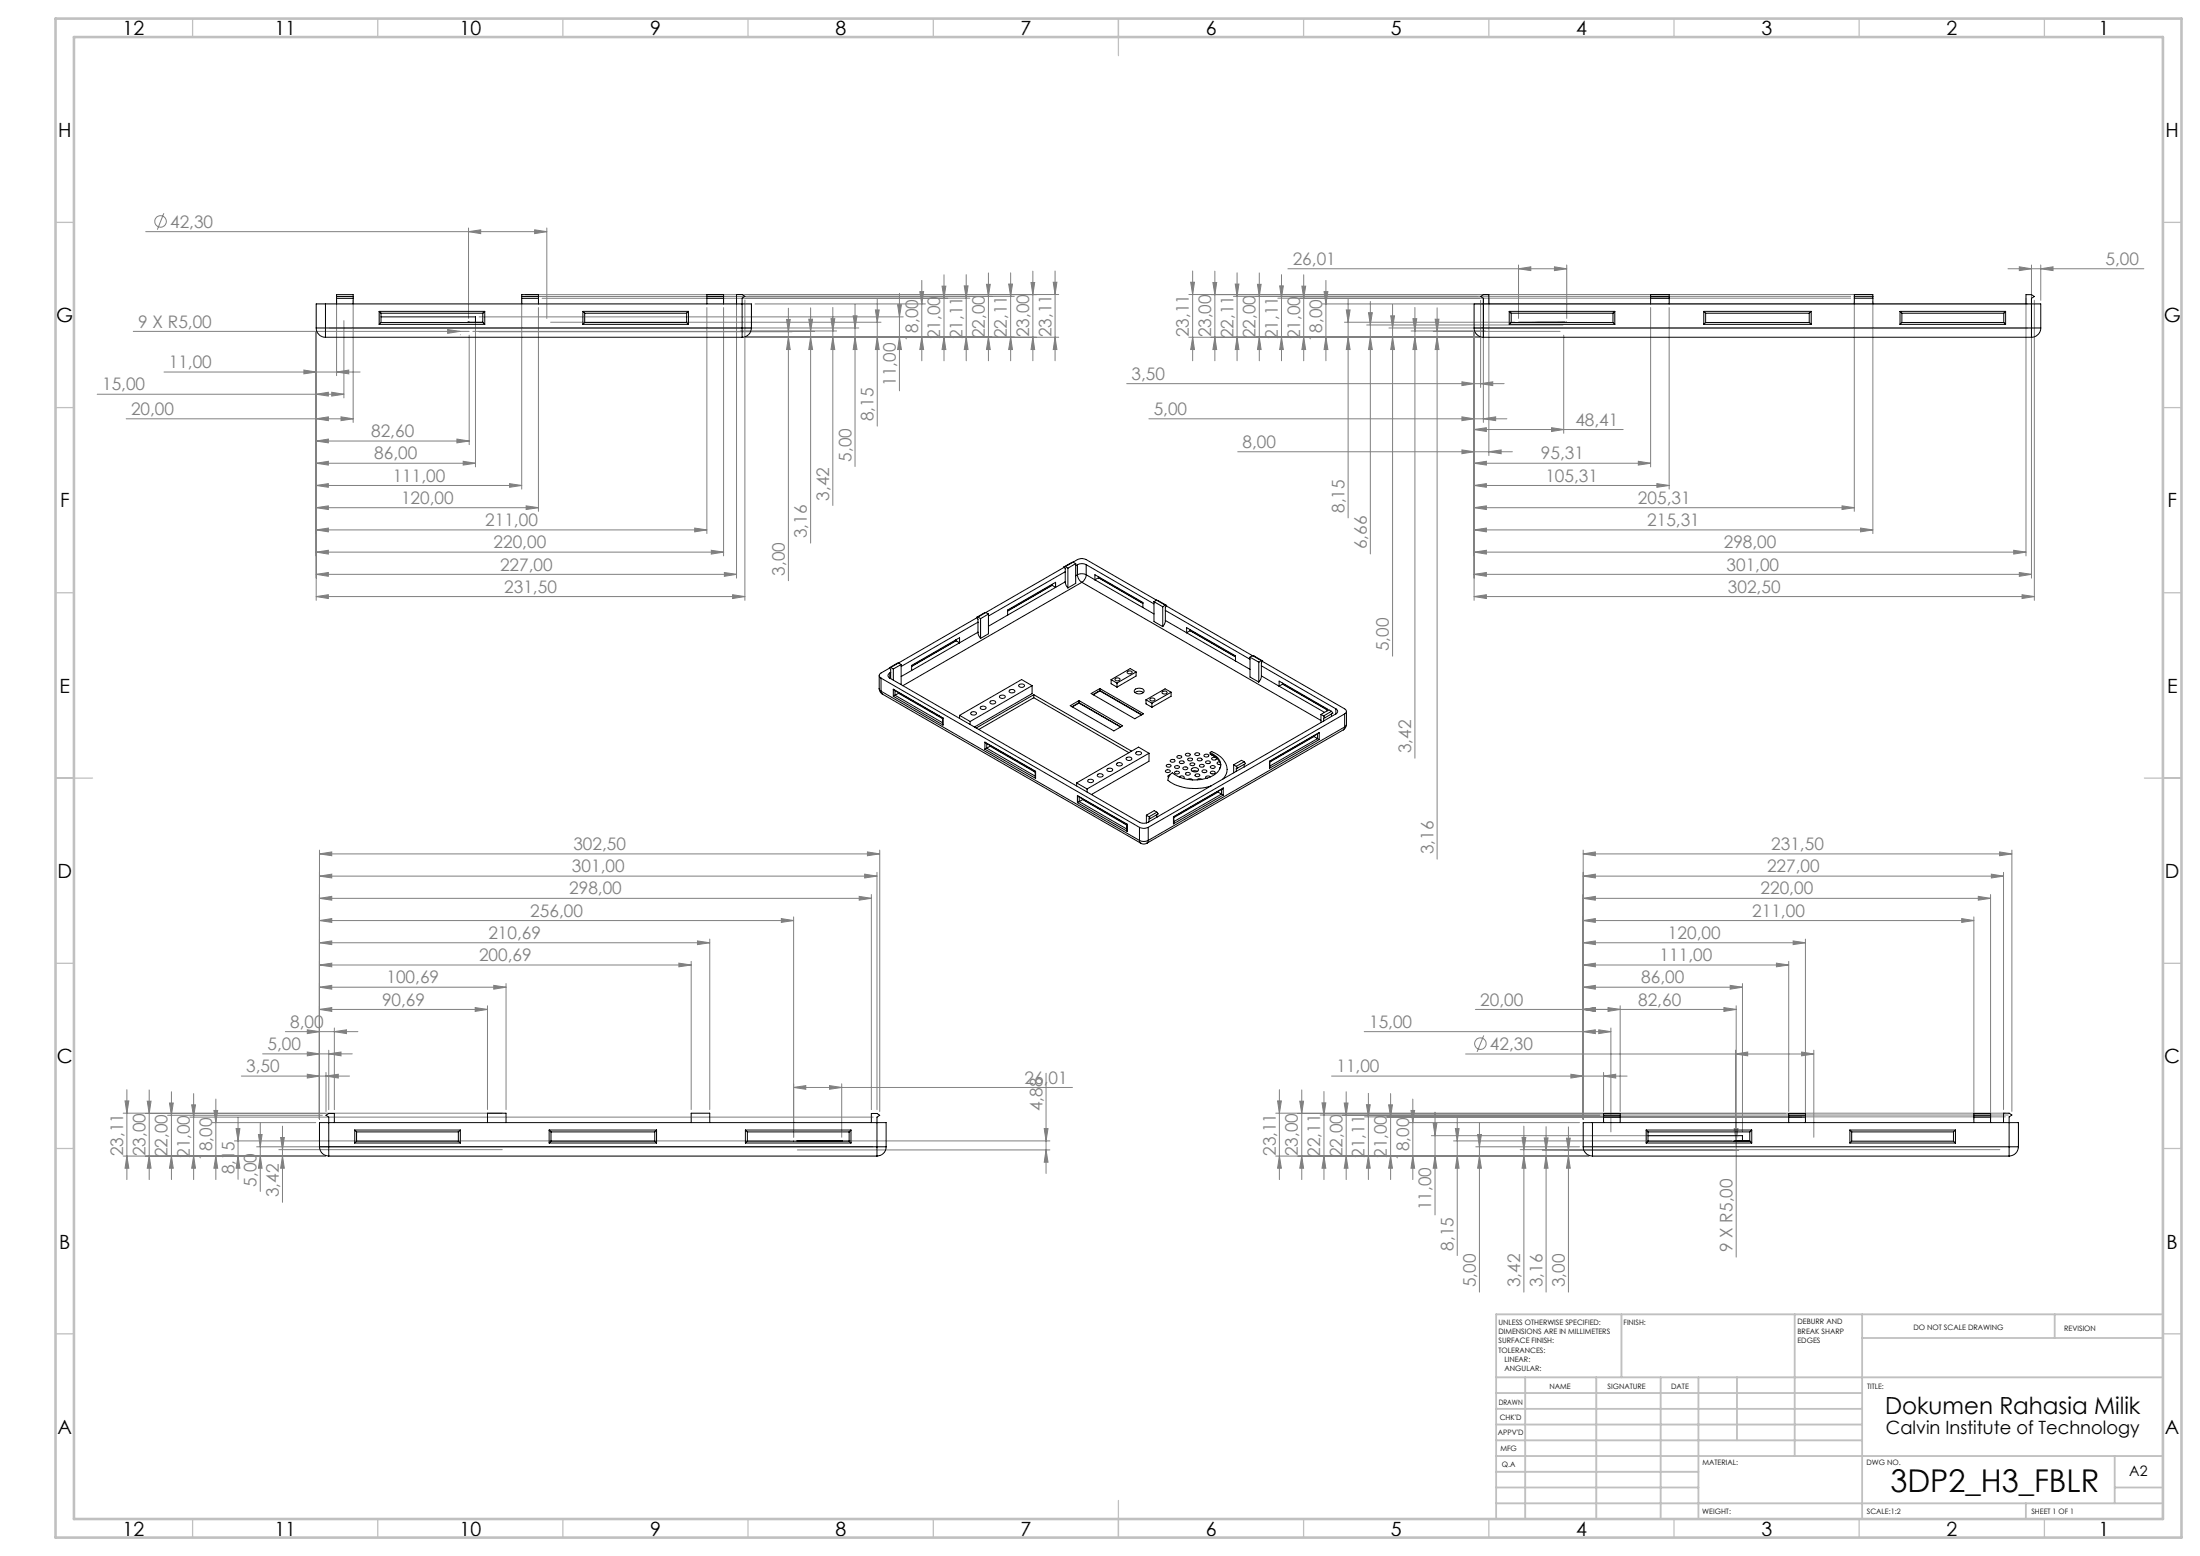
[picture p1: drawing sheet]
<svg xmlns="http://www.w3.org/2000/svg" width="594mm" height="420mm" viewBox="0 0 594 420" stroke-linecap="round" stroke-linejoin="round" font-family="sans-serif">
<g fill="none" stroke="#808080" stroke-width=".27">
<path d="M44.2 57.6l-1.7 4.4M39.3 62.5h108.3M126.5 62.5l3.3-.5v1.1zM126.5 61.5v24.5M144.4 62l3.2 .5-3.2 .6zM147.6 61.5v24.5M202.1 80h71.8M242.9 79.2v26.3M248.4 78.7h1l-.5 3.3zM248.9 75.7v21.7M254.4 77.2h1l-.5 3.3zM254.9 74.2v23.2"/>
<path d="M260.3 77.2h1.1l-.5 3.3zM260.9 74.1v23.3M266.3 76.7h1.1l-.5 3.3zM266.9 73.7v23.7M272.3 76.7h1.1l-.5 3.3zM272.9 73.6v23.8M278.4 76.3h1l-.5 3.2zM278.9 73.2v24.2M284.4 76.2h1l-.5 3.3zM284.9 73.1v24.3M285.9 79.5h-144M321 79.5h183.6"/>
<path d="M321.5 76.2h1l-.5 3.3zM322 73.1v24.3M327.5 76.3h1l-.5 3.2zM328 73.2v24.2M333 80h166.7M333.5 76.7h1l-.5 3.3zM334 73.6v23.8M339.5 76.7h1l-.5 3.3zM340 73.7v23.7M345.5 77.2h1l-.5 3.3zM346 74.1v23.3M347.7 72.5h75.3"/>
<path d="M351.5 77.2h1l-.5 3.3zM352 74.2v23.2M357.5 78.7h1l-.5 3.3zM358 75.7v21.7M410 72.5l3.3-.5v1zM410 71.5v14.5M419.7 72l3.3 .5-3.3 .5zM423 71.5v14.5M542.1 72.5h36.7M545.2 72l3.3 .5-3.3 .5zM548.5 71.5v84.6M551 72.5l3.3-.5v1z"/>
<path d="M551 71.5v9.6M36 89.4h90.7M82.1 99.9l3.3 .5-3.3 .5zM85.4 89.6v72.4M88.9 88.5h143M90.9 81.1v20.3M92.9 86.6v20.8M95.4 81.1v32.9M120.9 89l3.3 .4-3.3 .6zM124.3 90.3l.1 .1M126.7 90.5v29.5M127.7 89.4h92.2"/>
<path d="M128.4 86.6v39.4M129.4 89.6h84.5M129.4 85.5h114.5M140.9 81.1v50.9M141.9 80h126M145.4 83v55M146.4 80.5h109.5M148.7 87h89.2M190.9 83v61M195.4 83v67.1M198.9 80.5v75.6M199.9 89.3h26"/>
<path d="M201.1 81v81M201.4 91h84.5M201.4 80.5h60.5M203.9 82h46M212.4 86.2h1l-.5 3.4zM212.9 91l.5 3.4h-1zM212.9 83.2v73.6M218.4 86.2h1l-.5 3.2zM218.9 83.1v63.5M218.9 91l.5 3.4h-1zM224.4 86h1l-.5 3.3zM224.9 91l.5 3.4h-1z"/>
<path d="M224.9 83v53.4M230.4 85.2h1l-.5 3.3zM230.9 91l.5 3.4h-1zM230.9 82.2v43.7M236.4 83.7h1l-.5 3.3zM236.9 91l.5 3.4h-1zM236.9 80.6v34.4M242.4 82.3h1l-.5 3.2zM242.9 91l.5 3.4h-1zM248.9 91l.5 3.4h-1zM254.9 91l.5 3.4h-1zM260.9 91l.5 3.4h-1.1z"/>
<path d="M266.9 91l.5 3.4h-1.1zM272.9 91l.5 3.4h-1.1zM278.9 91l.5 3.4h-1zM284.9 91l.5 3.4h-1zM321 91h78.5M322 91l.5 3.4h-1zM328 91l.5 3.4h-1zM334 91l.5 3.4h-1zM339 80h59.7M340 91l.5 3.4h-1zM345 80.5h154.7M346 91l.5 3.4h-1z"/>
<path d="M351 80.5h48.5M352 91l.5 3.4h-1zM357 82h190.5M358 91l.5 3.4h-1zM363 87h46M363.5 83.7h1l-.5 3.3zM364 91l.5 3.4h-1zM364 80.6v59.2M369 87.7h53M369.5 84.4h1l-.5 3.3zM370 91l.5 3.4h-1zM370 81.4v68.1"/>
<path d="M375 88.5h172.5M375.5 85.2h1l-.5 3.3zM376 91l.5 3.4h-1zM376 82.2v94.9M381 89.3h20M381.5 86h1l-.5 3.3zM382 83v121.7M382 91l.5 3.4h-1zM387 89.4h34.2M387.5 86.2h1l-.5 3.2zM388 83.1v148.8M388 91l.5 3.4h-1z"/>
<path d="M398 89.6v72.4M399.8 81.1v23.5M400.5 80.5v33.5M402 80.5v42.5M422.2 90.5v26.5M445.7 83v43M450.7 83v49M500.7 81.5v56.5M505.7 81.5v62.5M547 80.5v69.6M549.3 81.1v80.9M26.2 106.4h66.7"/>
<path d="M34.1 113h61.3M44.3 100.4h52.9M85.4 106.4l3.3-.5v1zM85.4 113l3.3-.5v1zM85.4 119l3.3-.5v1zM85.4 119h41.3M89.6 105.9l3.3 .5-3.3 .5zM90.9 100.4l3.3-.5v1zM92.1 112.5l3.3 .5-3.3 .5zM123.4 118.5l3.3 .5-3.3 .5zM304.2 103.6h101.9M310.2 113h96.7"/>
<path d="M394.7 103.1l3.3 .5-3.3 .5zM394.7 112.5l3.3 .5-3.3 .5zM398 115.9l3.3-.5v1.1zM398 115.9h40.3M399.8 103.6l3.2-.5v1zM400.5 113l3.3-.5v1zM418.9 115.4l3.3 .5-3.3 .6zM85.4 125l3.3-.5v1zM85.4 131l3.3-.5v1zM85.4 137l3.3-.5v1zM85.4 125h43M85.4 131h55.5"/>
<path d="M85.4 137h60M125.1 124.5l3.3 .5-3.3 .5zM137.6 130.5l3.3 .5-3.3 .5zM142.1 136.5l3.3 .5-3.3 .5zM334.2 121.9h74.1M394.7 121.4l3.3 .5-3.3 .6zM398 125l3.3-.5v1zM398 131l3.3-.5v1zM398 137l3.3-.5v1zM398 125h47.7M398 131h52.7M398 137h102.7"/>
<path d="M402 121.9l3.3-.5v1.1zM442.3 124.5l3.4 .5-3.4 .5zM447.4 130.5l3.3 .5-3.3 .5zM497.3 136.5l3.4 .5-3.4 .5zM85.4 143l3.3-.5v1.1zM85.4 149l3.3-.5v1.1zM85.4 155l3.3-.5v1.1zM85.4 143h105.5M85.4 149h110M85.4 155h113.5M187.6 142.5l3.3 .5-3.3 .6zM192.1 148.5l3.3 .5-3.3 .6z"/>
<path d="M195.6 154.5l3.3 .5-3.3 .6zM398 143l3.3-.5v1.1zM398 149l3.3-.5v1.1zM398 155l3.3-.5v1.1zM398 143h107.7M398 149h149M398 155h150.5M502.4 142.5l3.3 .5-3.3 .6zM543.7 148.5l3.3 .5-3.3 .6zM545.2 154.5l3.3 .5-3.3 .6zM85.4 161l3.3-.5v1.1zM85.4 161h115.7"/>
<path d="M197.8 160.5l3.3 .5-3.3 .6zM398 161l3.3-.5v1.1zM398 161h151.3M546 160.5l3.3 .5-3.3 .6zM86.3 236.5l3.3-.5v1zM86.3 230.5l3.3-.5v1zM86.3 236.5h150.5M86.3 230.5h151.2M86.3 229.5v72.5M233.5 236l3.3 .5-3.3 .5zM234.2 230l3.3 .5-3.3 .5zM236.8 235.5v64"/>
<path d="M237.5 229.5v70.5M427.5 236.5l3.2-.5v1zM427.5 230.5l3.2-.5v1zM427.5 229.5v72.5M427.5 236.5h113.4M427.5 230.5h115.7M537.7 236l3.2 .5-3.2 .5zM539.9 230l3.3 .5-3.3 .5zM540.9 235.5v64M543.2 229.5v70.5M86.3 254.5l3.3-.5v1zM86.3 248.5l3.3-.6v1.1z"/>
<path d="M86.3 242.5l3.3-.5v1zM86.3 254.5h105.3M86.3 248.5h128M86.3 242.5h149M183.3 260l3.3 .5-3.3 .5zM186.6 259.5v40M188.3 254l3.3 .5-3.3 .5zM191.6 253.5v46M211 247.9l3.3 .6-3.3 .5zM214.3 247.5v59.5M232 242l3.3 .5-3.3 .5zM235.3 241.5v58"/>
<path d="M427.5 254.5l3.2-.5v1zM427.5 248.5l3.2-.6v1.1zM427.5 242.5l3.2-.5v1zM427.5 254.5h60M427.5 248.5h105.4M427.5 242.5h110M479.6 260l3.4 .5-3.4 .5zM483 259.5v40.5M484.2 254l3.3 .5-3.3 .5zM487.5 253.5v48.5M529.7 247.9l3.2 .6-3.2 .5zM532.9 247.5v54.5"/>
<path d="M534.1 242l3.4 .5-3.4 .5zM537.5 241.5v60.5M77 278.5h19.6M83 278l3.3 .5-3.3 .5zM86.3 272.5l3.3-.5v1zM86.3 266.5l3.3-.5v1zM86.3 260.5l3.3-.5v1zM86.3 272.5h45.3M86.3 266.5h50.3M86.3 260.5h100.3M90.3 278.5l3.3-.5v1zM90.3 277.5v22"/>
<path d="M128.3 272l3.3 .5-3.3 .5zM131.6 271.5v28M133.3 266l3.3 .5-3.3 .5zM136.6 265.5v34M368.3 278.5h66.6M398.4 272.5h70.4M400.6 279.5l-1.8 4.4M427.5 278.5l3.2-.5v1zM427.5 272.5l3.2-.5v1zM427.5 266.5l3.2-.5v1zM427.5 260.5l3.2-.5v1zM427.5 266.5h43"/>
<path d="M427.5 260.5h55.5M431.7 278l3.2 .5-3.2 .5zM434.2 272l3.2 .5-3.2 .5zM434.9 277.5v28M437.4 271.5v28.5M465.5 272l3.3 .5-3.3 .5zM467.1 266l3.4 .5-3.4 .5zM468.8 271.5v67.8M470.5 265.5v40M33.8 297.2h1l-.5 3.3zM34.3 294.1v24.3M39.8 297.2h1l-.5 3.3z"/>
<path d="M40.3 294.2v24.2M45.8 297.7h1l-.5 3.3zM46.3 294.7v23.7M51.8 298.2h1l-.5 3.3zM52.3 295.2v23.2M57.7 299.7h1.1l-.5 3.3zM58.3 296.7v21.7M65.2 290.5h29.2M70.9 284.5h24.2M83 290l3.3 .5-3.3 .5zM83 284l3.3 .5-3.3 .5zM88 290.5l3.3-.5v1z"/>
<path d="M88 289.5v10.5M88.8 284.5l3.3-.5v1zM88.8 283.5v16M214.3 293.5l3.3-.5v1zM214.3 293.5h75.3M224 293l3.3 .5-3.3 .5zM227.3 292.5v14.5M282.4 289.7v27M344.9 297.2h1.1l-.6 3.3zM345.4 294.1v24.3M350.9 297.2h1.1l-.5 3.3zM351.5 294.2v24.2"/>
<path d="M356.9 297.7h1.1l-.5 3.3zM357.5 294.6v23.8M359.5 290.5h79.8M362.9 297.7h1.1l-.5 3.3zM363.5 294.7v23.7M368.9 298.2h1.1l-.5 3.3zM369.5 295.1v23.3M374.9 298.2h1.1l-.5 3.3zM375.5 295.2v23.2M381 299.7h1l-.5 3.3zM381.5 296.7v21.7M395.7 284.5h94"/>
<path d="M424.1 290l3.4 .5-3.4 .5zM433 290.5l3.2-.5v1zM433 289.5v10.5M468.6 284.5l3.3-.5v1zM468.6 283.5v23.5M486.4 284l3.3 .5-3.3 .5zM489.7 283.5v23.5M33.3 312h54.5M33.3 300.5h102.3M34.3 312l.5 3.3h-1zM39.3 300.5h48.5M40.3 312l.5 3.3h-1z"/>
<path d="M45.3 301h41.7M46.3 312l.5 3.3h-1zM51.3 301.5h184.5M52.3 312l.5 3.3h-1zM57.3 303h28M58.3 312l.5 3.3h-1.1zM63.3 308h150M63.7 304.6h1.1l-.5 3.4zM64.3 312l.5 3.3h-1.1zM64.3 301.6v16.7M69.3 309.5h166.5M69.8 306.2h1l-.5 3.3z"/>
<path d="M70.3 312l.5 3.3h-1zM70.3 303.2v18.4M75.3 310.3h60.3M75.8 307h1l-.5 3.3zM76.3 312l.5 3.3h-1zM76.3 304v20.5M215.3 308h68.2M215.3 310.4h68.2M281.9 304.6h1.1l-.6 3.4zM282.4 310.4l.6 3.3h-1.1zM344.5 312h84.4M344.5 300.5h196.9"/>
<path d="M345.4 312l.6 3.3h-1.1zM350.4 300.5h131.6M351.5 312l.5 3.3h-1.1zM356.4 301h185.8M357.5 312l.5 3.3h-1.1zM362.4 301h69.5M363.5 312l.5 3.3h-1.1zM368.4 301.5h173M369.5 312l.5 3.3h-1.1zM374.4 301.5h112M375.5 312l.5 3.3h-1.1zM380.5 303h46"/>
<path d="M381.5 312l.5 3.3h-1zM386.5 306.5h82.9M387 303.2h.9l-.4 3.3zM387.5 312l.4 3.3h-.9zM387.5 300.2v27.7M392.5 308h75.1M393 304.6h.9l-.4 3.4zM393.5 312l.4 3.3h-.9zM393.5 301.6v37.3M398.5 309.5h28M399 306.2h1l-.5 3.3zM399.5 312l.5 3.3h-1z"/>
<path d="M399.5 303.2v45.6M410.5 310.3h129.5M411 307h1l-.6 3.3zM411.4 312l.6 3.3h-1zM411.4 304v44.8M416.5 310.5h51.2M416.9 307.1h1.1l-.6 3.4zM417.4 312l.6 3.3h-1.1zM417.4 304.1v44.7M422.5 310.5h46.9M422.9 307.2h1.1l-.5 3.3zM423.5 304.2v44.6"/>
<path d="M423.5 312l.5 3.3h-1.1zM468.2 304.6h1.1l-.5 3.4zM468.7 301.6l.1 6.4"/>
<circle cx="43.4" cy="59.8" r="1.55"/>
<circle cx="399.7" cy="281.7" r="1.55"/>
</g>
<g fill="none" stroke="#c0c0c0" stroke-width=".35">
<path d="M52 5v5M102 5v5M152 5v5M202 5v5M252 5v5M302 5v10M352 5v5M402 5v5M452 5v5M502 5v5M552 5v5M15 60h5"/>
<path d="M584 60h5M15 110h5M584 110h5M15 160h5M584 160h5M15 210h10M579 210h10M15 260h5M584 260h5M15 310h5M584 310h5M15 360h5"/>
<path d="M584 360h5M52 410v5M102 410v5M152 410v5M202 410v5M252 410v5M302 405v10M352 410v5M402 410v5M452 410v5M502 410v5M552 410v5"/>
</g>
<g fill="none" stroke="#c0c0c0" stroke-width=".5">
<path d="M437.8 354.8v17M484.6 354.8v38.2M502.8 354.8v55.2M554.8 354.8v6.4M584 354.8h-180v55.2M404 371.8h180M404 376h98.8M411.8 371.8v38.2M431 371.8v38.2M448.4 371.8v38.2M458.6 371.8v38.2M469 371.8v17"/>
<path d="M502.8 361.2h81.2M404 388.8h98.8M404 384.5h98.8M404 380.3h98.8M404 397.3h54.6M404 393h180M571 393v12.8M404 405.8h180M404 401.5h54.6M547 405.8v4.2M571 401.5h13"/>
</g>
<path d="M15 5h574v410h-574zM20 10h564v400h-564z" fill="none" stroke="#c0c0c0" stroke-width=".7"/>
<g fill="#808080">
<path d="M120.9 89l3.3 .4-3.3 .6z"/>
<path d="M468.2 304.6h1.1l-.5 3.4z"/>
<path d="M419.7 72l3.3 .5-3.3 .5zM410 72.5l3.3-.5v1z"/>
<path d="M214.3 293.5l3.3-.5v1zM224 293l3.3 .5-3.3 .5zM424.1 290l3.4 .5-3.4 .5zM433 290.5l3.2-.5v1zM427.5 278.5l3.2-.5v1zM431.7 278l3.2 .5-3.2 .5zM427.5 272.5l3.2-.5v1zM434.2 272l3.2 .5-3.2 .5zM427.5 272.5l3.2-.5v1zM465.5 272l3.3 .5-3.3 .5zM427.5 266.5l3.2-.5v1zM467.1 266l3.4 .5-3.4 .5zM427.5 260.5l3.2-.5v1zM479.6 260l3.4 .5-3.4 .5zM427.5 254.5l3.2-.5v1zM484.2 254l3.3 .5-3.3 .5zM427.5 248.5l3.2-.6v1.1zM529.7 247.9l3.2 .6-3.2 .5zM427.5 242.5l3.2-.5v1zM534.1 242l3.4 .5-3.4 .5zM427.5 236.5l3.2-.5v1zM537.7 236l3.2 .5-3.2 .5zM427.5 230.5l3.2-.5v1zM539.9 230l3.3 .5-3.3 .5zM468.6 284.5l3.3-.5v1zM486.4 284l3.3 .5-3.3 .5zM82.1 99.9l3.3 .5-3.3 .5zM90.9 100.4l3.3-.5v1zM85.4 106.4l3.3-.5v1zM89.6 105.9l3.3 .5-3.3 .5zM85.4 113l3.3-.5v1zM92.1 112.5l3.3 .5-3.3 .5zM85.4 119l3.3-.5v1zM123.4 118.5l3.3 .5-3.3 .5zM85.4 125l3.3-.5v1zM125.1 124.5l3.3 .5-3.3 .5zM85.4 131l3.3-.5v1zM137.6 130.5l3.3 .5-3.3 .5zM85.4 137l3.3-.5v1zM142.1 136.5l3.3 .5-3.3 .5zM85.4 143l3.3-.5v1.1zM187.6 142.5l3.3 .5-3.3 .6zM85.4 149l3.3-.5v1.1zM192.1 148.5l3.3 .5-3.3 .6zM85.4 155l3.3-.5v1.1zM195.6 154.5l3.3 .5-3.3 .6zM85.4 161l3.3-.5v1.1zM197.8 160.5l3.3 .5-3.3 .6zM126.5 62.5l3.3-.5v1.1zM144.4 62l3.2 .5-3.2 .6zM394.7 103.1l3.3 .5-3.3 .5zM399.8 103.6l3.2-.5v1zM394.7 112.5l3.3 .5-3.3 .5zM400.5 113l3.3-.5v1zM394.7 121.4l3.3 .5-3.3 .6zM402 121.9l3.3-.5v1.1zM398 115.9l3.3-.5v1.1zM418.9 115.4l3.3 .5-3.3 .6zM398 125l3.3-.5v1zM442.3 124.5l3.4 .5-3.4 .5zM398 131l3.3-.5v1zM447.4 130.5l3.3 .5-3.3 .5zM398 137l3.3-.5v1zM497.3 136.5l3.4 .5-3.4 .5zM398 143l3.3-.5v1.1zM502.4 142.5l3.3 .5-3.3 .6zM398 149l3.3-.5v1.1zM543.7 148.5l3.3 .5-3.3 .6zM398 155l3.3-.5v1.1zM545.2 154.5l3.3 .5-3.3 .6zM398 161l3.3-.5v1.1zM546 160.5l3.3 .5-3.3 .6zM545.2 72l3.3 .5-3.3 .5zM551 72.5l3.3-.5v1z"/>
<path d="M76.3 312l.5 3.3h-1zM75.8 307h1l-.5 3.3zM70.3 312l.5 3.3h-1zM69.8 306.2h1l-.5 3.3zM64.3 312l.5 3.3h-1.1zM63.7 304.6h1.1l-.5 3.4zM58.3 312l.5 3.3h-1.1zM57.7 299.7h1.1l-.5 3.3zM52.3 312l.5 3.3h-1zM51.8 298.2h1l-.5 3.3zM46.3 312l.5 3.3h-1zM45.8 297.7h1l-.5 3.3zM40.3 312l.5 3.3h-1zM39.8 297.2h1l-.5 3.3zM34.3 312l.5 3.3h-1zM33.8 297.2h1l-.5 3.3zM282.4 310.4l.6 3.3h-1.1zM281.9 304.6h1.1l-.6 3.4zM423.5 312l.5 3.3h-1.1zM422.9 307.2h1.1l-.5 3.3zM417.4 312l.6 3.3h-1.1zM416.9 307.1h1.1l-.6 3.4zM411.4 312l.6 3.3h-1zM411 307h1l-.6 3.3zM399.5 312l.5 3.3h-1zM399 306.2h1l-.5 3.3zM393.5 312l.4 3.3h-.9zM393 304.6h.9l-.4 3.4zM387.5 312l.4 3.3h-.9zM387 303.2h.9l-.4 3.3zM381.5 312l.5 3.3h-1zM381 299.7h1l-.5 3.3zM375.5 312l.5 3.3h-1.1zM374.9 298.2h1.1l-.5 3.3zM369.5 312l.5 3.3h-1.1zM368.9 298.2h1.1l-.5 3.3zM363.5 312l.5 3.3h-1.1zM362.9 297.7h1.1l-.5 3.3zM357.5 312l.5 3.3h-1.1zM356.9 297.7h1.1l-.5 3.3zM351.5 312l.5 3.3h-1.1zM350.9 297.2h1.1l-.5 3.3zM345.4 312l.6 3.3h-1.1zM344.9 297.2h1.1l-.6 3.3zM212.9 91l.5 3.4h-1zM212.4 86.2h1l-.5 3.4zM218.9 91l.5 3.4h-1zM218.4 86.2h1l-.5 3.2zM224.9 91l.5 3.4h-1zM224.4 86h1l-.5 3.3zM230.9 91l.5 3.4h-1zM230.4 85.2h1l-.5 3.3zM236.9 91l.5 3.4h-1zM236.4 83.7h1l-.5 3.3zM242.9 91l.5 3.4h-1zM242.4 82.3h1l-.5 3.2zM248.9 91l.5 3.4h-1zM248.4 78.7h1l-.5 3.3zM254.9 91l.5 3.4h-1zM254.4 77.2h1l-.5 3.3zM260.9 91l.5 3.4h-1.1zM260.3 77.2h1.1l-.5 3.3zM266.9 91l.5 3.4h-1.1zM266.3 76.7h1.1l-.5 3.3zM272.9 91l.5 3.4h-1.1zM272.3 76.7h1.1l-.5 3.3zM278.9 91l.5 3.4h-1zM278.4 76.3h1l-.5 3.2zM284.9 91l.5 3.4h-1zM284.4 76.2h1l-.5 3.3zM388 91l.5 3.4h-1zM387.5 86.2h1l-.5 3.2zM382 91l.5 3.4h-1zM381.5 86h1l-.5 3.3zM376 91l.5 3.4h-1zM375.5 85.2h1l-.5 3.3zM370 91l.5 3.4h-1zM369.5 84.4h1l-.5 3.3zM364 91l.5 3.4h-1zM363.5 83.7h1l-.5 3.3zM358 91l.5 3.4h-1zM357.5 78.7h1l-.5 3.3zM352 91l.5 3.4h-1zM351.5 77.2h1l-.5 3.3zM346 91l.5 3.4h-1zM345.5 77.2h1l-.5 3.3zM340 91l.5 3.4h-1zM339.5 76.7h1l-.5 3.3zM334 91l.5 3.4h-1zM333.5 76.7h1l-.5 3.3zM328 91l.5 3.4h-1zM327.5 76.3h1l-.5 3.2zM322 91l.5 3.4h-1zM321.5 76.2h1l-.5 3.3z"/>
<path d="M83 290l3.3 .5-3.3 .5zM88 290.5l3.3-.5v1zM83 284l3.3 .5-3.3 .5zM88.8 284.5l3.3-.5v1zM83 278l3.3 .5-3.3 .5zM90.3 278.5l3.3-.5v1zM86.3 272.5l3.3-.5v1zM128.3 272l3.3 .5-3.3 .5zM86.3 266.5l3.3-.5v1zM133.3 266l3.3 .5-3.3 .5zM86.3 260.5l3.3-.5v1zM183.3 260l3.3 .5-3.3 .5zM86.3 254.5l3.3-.5v1zM188.3 254l3.3 .5-3.3 .5zM86.3 248.5l3.3-.6v1.1zM211 247.9l3.3 .6-3.3 .5zM86.3 242.5l3.3-.5v1zM232 242l3.3 .5-3.3 .5zM86.3 236.5l3.3-.5v1zM233.5 236l3.3 .5-3.3 .5zM86.3 230.5l3.3-.5v1zM234.2 230l3.3 .5-3.3 .5z"/>
</g>
<g fill="none" stroke="#000" stroke-width=".27">
<path d="M445.7 80h5M500.7 80h5M85.4 88.5a2.53 2.53 0 0 0 2.5 2.5M85.4 88.5h2.5M87.9 88.5v2.5M87.9 82h-2.5v6.5M87.9 82h115v6.5M87.9 82v6.5M87.9 88.5h112.5M87.9 91h112.5M90.9 80.5h4.5M90.9 82v-2.5h4.5v2.5"/>
<path d="M90.9 80h4.5M102.4 84l.5 .5M102.4 87.5h28.5M102.4 84h28.5M102.4 84v3.5M102.9 87l-.5 .5M102.9 87h27.5M102.9 84.5v2.5M102.9 84.5h27.5M102.9 85.5h25.5v1.5M126.4 86.9h.2M126.5 87h-.5"/>
<path d="M126.5 87h.3M126.7 87h3.7M130.4 87l.5 .5M130.4 84.5v2.5M130.9 84l-.5 .5M130.9 84v3.5M140.9 80.5h4.5M140.9 80h4.5M140.9 82v-2.5h4.5v2.5M157.4 84l.5 .5M157.4 84v3.5M157.4 87.5h28.5"/>
<path d="M157.4 84h28.5M157.9 87l-.5 .5M157.9 87h27.5M157.9 84.5h27.5M157.9 84.5v2.5M185.4 87l.5 .5M185.4 84.5v2.5M185.9 84l-.5 .5M185.9 84v3.5M190.9 80.5h4.5M190.9 80h4.5M190.9 82v-2.5h4.5v2.5"/>
<path d="M198.9 82v-2.5h1.5l.7 .5-.7 .5v8M200.4 88.5v2.5M200.4 88.5h2.5M202.9 88.5a2.53 2.53 0 0 1-2.5 2.5M398 88.5h2.5M398 88.5v-6.5h153v6.5M398 88.5a2.53 2.53 0 0 0 2.5 2.5M400.5 88.5v2.5M400.5 88.5h148M400.5 91h148M402 82v-2.5h-1.5l-.7 .5 .7 .5v8M407.5 84l.5 .5"/>
<path d="M407.5 87.5h28.5M407.5 84h28.5M407.5 84v3.5M408 87l-.5 .5M408 87h27.5M408 84.5h27.5M408 84.5v2.5M410 87h13M413.6 87h8.9M435.5 87l.5 .5M435.5 84.5v2.5M436 84l-.5 .5"/>
<path d="M436 84v3.5M445.7 82v-2.5h5v2.5M445.7 80.5h5M460 84l.5 .5M460 87.5h29M460 84h29M460 84v3.5M460.5 87l-.5 .5M460.5 87h28M460.5 84.5h28M460.5 84.5v2.5M488.5 87l.5 .5"/>
<path d="M488.5 84.5v2.5M489 84l-.5 .5M489 84v3.5M500.7 82v-2.5h5v2.5M500.7 80.5h5M513 84l.5 .5M513 87.5h28.5M513 84h28.5M513 84v3.5M513.5 87l-.5 .5M513.5 87h27.5M513.5 84.5h27.5"/>
<path d="M513.5 84.5v2.5M541 87l.5 .5M541 84.5v2.5M541.5 84l-.5 .5M541.5 84v3.5M547 82v-2.5h1.5l.8 .5-.8 .5v8M548.5 88.5v2.5M548.5 88.5h2.5M551 88.5a2.53 2.53 0 0 1-2.5 2.5M284 158h.1M284 158l-11.9 6.8M284 157.8v.2"/>
<path d="M284.1 158l.9 .6v-1.4l-12.9 7.5v1.3M284.1 158l-12 6.9M284.1 157.7v.3M287.3 153l.3 .5v3.5M287.3 153.1l-21.1 12.2M287.6 157l.2 .9 .5 .8M287.6 154.3l-20.7 12M287.6 157l-20.7 12M287.6 152.9l.7 .5M287.6 152.9l-.3 .1M288.3 153.4v5.3M289.7 151.7l1.2-.7a2.62 2.62 0 0 1 2.4 0l19 11"/>
<path d="M289.7 151.7l-2.1 1.2M289.7 151.7l.7 .4M289.7 151.7l-2.4 1.3M290.4 152.1v5.4l-2.1 1.2M290.4 152.1l-2.1 1.3M290.9 152.4a2.62 2.62 0 0 1 2.4 0M290.9 155.1a2.61 2.61 0 0 0 1.2 2.1M290.9 155.1a2.62 2.62 0 0 1 2.4 0M290.9 152.4l-.5 .3M290.9 152.4v2.7M290.9 155.1l-.5 .3M292.1 157.2l-48.3 27.9"/>
<path d="M292.1 157.2l64.6 37.3M293.3 155.1a2.71 2.71 0 0 1-1.2 2.1M293.3 152.4l18.3 10.6M293.3 155.1l2.3 1.4M293.3 152.4v2.7M295.6 156.5l16 9.2M295.6 156.5v-1.4l13 7.5v1.4M296.6 155.9l-1 .6M296.6 155.9l12 7M296.6 155.7v.2M296.7 155.9h-.1M296.7 155.9l11.9 6.9"/>
<path d="M296.7 155.7v.2M242.6 178.9l-2.1 1.3M242.6 178.9l.7 .5M242.6 178.9l-2.5 1.4M243.3 179.4l-2.1 1.2M243.3 179.4l-.1 5.3M258.1 172.9h.1M258.1 172.9l-12 6.9M258.1 172.7v.2M258.2 172.9l.9 .6M258.2 172.9l-12.1 7M258.2 172.7v.2"/>
<path d="M259.1 173.5v-1.4l-13 7.5v1.4M259.1 173.5l-13 7.5M263.7 166.6l.4 .5v3.6M263.8 166.7l-21.2 12.2M264.1 170.7l.1 .8 .6 .8M264.1 167.9l-20.8 12M264.1 170.7l-5 2.8M264.1 166.6l.7 .4M264.1 166.6h-.4M264.8 167v5.3M266.2 165.3l-2.5 1.3M266.2 165.3l-2.1 1.3"/>
<path d="M266.2 165.3l.7 .5M266.9 165.8v5.3l-2.1 1.2M266.9 165.8l-2.1 1.2M311.6 162.4v5.4l2.3 1.3M311.6 162.4l2.3 1.4M312.3 162l2.3 1.4M312.3 162l-.7 .4M312.3 162l2.7 1.4M313.9 163.8v5.3M314.6 167.5l-.1 .8-.6 .8M314.6 164.8l22.9 13.2M314.6 167.5l22.9 13.2"/>
<path d="M314.6 163.4l-.7 .4M314.6 163.4h.4M314.9 163.6l23.3 13.4M315 163.4l-.4 .5v3.6M321.3 170.2l-.9 .6v-1.4l13.2 7.6v1.4M321.3 170.2l12.3 7.1M321.3 170v.2M321.4 170.2h-.1M321.4 170.2l12.2 7M321.4 170v.2M337.5 177.4v5.4l2.4 1.3M337.5 177.4l2.4 1.3"/>
<path d="M338.2 177l2.4 1.3M338.2 177l-.7 .4M338.2 177l2.7 1.4M339.9 178.7v5.4M340.6 179.7l20.1 11.6M340.6 178.3l-.7 .4M340.6 178.3l.3 .1M340.9 178.5l22.1 12.8a.73 .73 0 0 1 .5 .7 .73 .73 0 0 1-.5 .7M340.9 178.4l-.3 .5v3.5M237.4 185.9l.3 1 .5 .4M237.4 185.9l.5 .7M237.4 182.4v3.5"/>
<path d="M237.9 186.6l.3 .7M237.9 183l69.8 40.3M237.9 186.6l69.8 40.3M237.9 183v3.6M238.2 187.3l69.8 40.3M240.1 180.3l.4 .4v2.5M240.2 180.3l-2.3 1.4a.73 .73 0 0 0-.5 .7 .73 .73 0 0 0 .5 .6M240.2 181.7a.73 .73 0 0 0-.5 .7 .73 .73 0 0 0 .5 .6M240.2 183l67.5 39a2.55 2.55 0 0 0 2.5-.2M240.2 181.7v1.3M240.5 181.5l-.3 .2M240.5 180.2l.7 .4"/>
<path d="M240.5 180.2l-.4 .1M241.2 186l13.3 7.8M241.2 180.6v3M241.2 186v1.9M241.2 187.9l13.4 7.8M241.2 186l13.4 7.8M241.7 187.7l-.5 .2M241.7 187.7l12.8 7.4M241.7 186.4v1.3M242.6 187.1l11.9 6.9M242.6 187.1l-.9 .6M242.6 187v.1"/>
<path d="M246.1 181l-2.8 1.6M254.5 193.8l.1 1.9M254.6 193.8h-.1M254.6 193.8v1.9M259.1 193.1l2.8 1.7M259.1 193.1v.8M261.9 194.8v.8M262.1 192.4a.94 .94 0 0 1 1.6 .2 .92 .92 0 0 1-1.6-.1zM264.7 190.9a.93 .93 0 0 1 1.5 .2 .94 .94 0 0 1-1.5-.1zM267.3 189.4a.82 .82 0 0 1 .9-.3 .82 .82 0 0 1 .6 .7 .93 .93 0 0 1-1.5-.3zM269.9 187.9a.93 .93 0 0 1 1.5 .2 .9 .9 0 0 1-1.6-.1zM272.5 186.4a.8 .8 0 0 1 .9-.3 .8 .8 0 0 1 .6 .7 .93 .93 0 0 1-1.5-.3z"/>
<path d="M275.1 184.9a.93 .93 0 0 1 1.5 .2 .92 .92 0 0 1-1.6-.1zM278.7 185.1v2.1l-15.6 9M278.7 185.1l-16.8 9.7M278.7 185.1l-2.9-1.7-16.7 9.7M279.1 187.5l-15.5 9M279.1 187.5l26.4 15.3M279.1 187.5v.8M279.1 188.3l25.7 14.9M279.1 188.3l-14.8 8.6M289 190.5l2.3-1.4 11.8 6.8-2.4 1.4zM291.3 189.7v.1M291.3 189.8l11.2 6.4"/>
<path d="M291.3 189.8l-1.8 1M291.3 189.1v.6M291.3 189.7l11.3 6.5M291.3 189.7l-1.9 1.1M294.6 187.2l2.4-1.3 11.8 6.8-2.4 1.3zM297 186.4v.1M297 186.5l11.2 6.5M297 186.5l-1.8 1.1M297 185.9v.5M297 186.4l11.3 6.5M297 186.4l-1.9 1.1M300 183.5v1.1l1.6 .9"/>
<path d="M300 183.5l1.6 .9M301.1 183.2a.77 .77 0 0 1 1.3 .3 .71 .71 0 0 1-.7 .3 .71 .71 0 0 1-.6-.6zM301.6 184.4v1.1M304.4 181.3a.76 .76 0 0 1 1.3 .3 .84 .84 0 0 1-1.4-.1zM306.4 186.1a1.66 1.66 0 0 1 2.5 .4 1.55 1.55 0 0 1-2.7 0zM306.4 187a1.89 1.89 0 0 1 2.3 0M306.7 181.4v1.1l-5.1 3M306.7 181.4l-1.5-.9-5.2 3M306.7 181.4l-5.1 3M309.4 188.9v1.1l1.6 .9M309.4 188.9l1.6 .9M310.5 188.6a.76 .76 0 0 1 1.3 .3 .84 .84 0 0 1-1.4-.1z"/>
<path d="M311 189.8v1.1M313.9 186.6l.7-.1 .4 .2a.67 .67 0 0 1-.5 .7 .67 .67 0 0 1-.7-.3zM316.2 186.8v1.1l-5.2 3M316.2 186.8l-5.2 3M316.2 186.8l-1.6-.9-5.2 3M340.6 182.4l-.2 .9-.5 .8M340.6 182.4l4.8 2.8M345.4 185.2v-1.3l12.9 7.4v.6M345.4 185.2l12.2 7.1M346.3 184.7l-.9 .5M346.3 184.7l12 6.9M346.3 184.4v.3"/>
<path d="M346.4 184.6l-.1 .1M346.4 184.6l11.9 6.9M346.4 184.4v.2M354.8 198.8l-11.9 6.9M354.8 198.8l.9 .6M354.8 198.7v.1M355.7 199.4l.5 .2M355.7 199.4l-12.8 7.4M355.7 198.1v1.3M356.2 197.7l-13.3 7.8M356.2 199.6l-13.4 7.8M356.2 197.7v1.9"/>
<path d="M356.2 197.7l-13.4 7.8M356.7 192.8l.7 .4M356.7 192.8v2.2M357.4 194.6l-21.4 12.4M357.4 193.2l.4 .5M357.8 193.7l-.4 .1v.8M359.5 193.4l-2.1 1.2M359.5 192l.4 .5-2.1 1.2M359.5 192l-2.1 1.2M359.5 192l-.7-.4-2.1 1.2M359.5 192.7v.7M360.7 191.3a.73 .73 0 0 1 .5 .7 .73 .73 0 0 1-.5 .7"/>
<path d="M360.7 192.7l-1.2 .7M360.7 191.3v1.4M362.7 197l-53 30.6M363 196.2l-.3 .8M363 192.7l-53 30.6M363 192.7v3.5M363 196.2l-53 30.7M363.5 195.6l-.1 .6-.7 .8M363.5 195.6l-.5 .6M363.5 192v3.6M265.9 200.3l13.6 8M265.9 200.3v1.9"/>
<path d="M265.9 202.2l13.7 7.9M265.9 200.3l13.7 7.9M266.4 201.9l-.5 .3M266.4 201.9l13.1 7.6M266.4 200.7v1.2M267.3 201.4l12.2 7M267.3 201.4l-.9 .5M267.3 201.2v.2M279.5 208.3l.1 1.8M279.6 208.2l-.1 .1M279.6 208.2v1.9M290.7 211.3l2.8 1.7"/>
<path d="M290.7 211.3v.8M290.9 214.8l13.3 7.7M290.9 214.8l13.4 7.7M290.9 214.8v1.9M290.9 216.7l13.4 7.7M291.4 216.4l-.5 .3M291.4 216.4l12.8 7.4M291.4 215.1v1.3M292.3 215.8l11.9 6.9M292.3 215.8l-.9 .6M292.3 215.7v.1M293.5 213v.8"/>
<path d="M293.7 210.6a.94 .94 0 0 1 1.5 .2 .92 .92 0 0 1-1.5 0zM296.3 209.1a.97 .97 0 0 1 1.6 .2 .92 .92 0 0 1-1.6 0zM298.9 207.6a.94 .94 0 0 1 1.5 .2 .92 .92 0 0 1-1.6 0zM301.5 206.1a.94 .94 0 0 1 1.5 .3 .97 .97 0 0 1-1.6-.1zM304.1 204.6a.82 .82 0 0 1 .9-.3 .82 .82 0 0 1 .5 .7 .82 .82 0 0 1-.8 .3 .82 .82 0 0 1-.6-.7zM306.8 203a.77 .77 0 0 1 .9-.2 .77 .77 0 0 1 .5 .7 .97 .97 0 0 1-1.6-.2zM310.2 203.3v2.2l-15.5 9M310.2 203.3l-16.7 9.7M310.2 203.3l-2.8-1.6-16.7 9.6M312.3 219.2l.4 .5-2.1 1.2M312.3 219.2l-2.1 1.3M312.3 219.2l-.7-.4-2.1 1.2"/>
<path d="M312.3 219.9v.7M314.7 208a.76 .76 0 0 1 1.3 .2 .72 .72 0 0 1-.7 .3 .72 .72 0 0 1-.6-.5zM315 206.4l.7-.1 .4 .2a.59 .59 0 0 1-.4 .6 .59 .59 0 0 1-.7-.1l-.1-.3zM315.9 209.2l-.6 .2 .2 .4M316 205.2a.75 .75 0 0 1 1.3 .2 .69 .69 0 0 1-.7 .4 .69 .69 0 0 1-.6-.6zM317.1 206.9a.8 .8 0 0 1 1.4 .2 .73 .73 0 0 1-.8 .3 .73 .73 0 0 1-.6-.5zM317.2 208.3a.68 .68 0 0 1 .7-.2 .68 .68 0 0 1 .5 .6 .75 .75 0 0 1-1.3-.3zM317.9 204.1a.62 .62 0 0 1 .7-.2 .62 .62 0 0 1 .4 .6 .68 .68 0 0 1-.7 .2 .68 .68 0 0 1-.5-.5zM318.4 209.7a.74 .74 0 0 1 1.3 .2l-.2 .2M318.5 205.5a.74 .74 0 0 1 1.2 .4 .78 .78 0 0 1-1.3-.2zM319.4 207.2a.8 .8 0 0 1 1.3 .3 .73 .73 0 0 1-.7 .3 .73 .73 0 0 1-.6-.6zM320.1 208.7a.74 .74 0 0 1 1.3 .3 .71 .71 0 0 1-.7 .3 .71 .71 0 0 1-.6-.6z"/>
<path d="M320.2 203.5a.63 .63 0 0 1 .7-.2 .63 .63 0 0 1 .4 .6 .71 .71 0 0 1-.7 .2 .71 .71 0 0 1-.5-.5zM320.7 204.9a.79 .79 0 0 1 1.3 .2 .74 .74 0 0 1-.7 .3 .74 .74 0 0 1-.6-.5zM320.7 210.4a.88 .88 0 0 1 1.3 .1M321.3 206.2a.81 .81 0 0 1 1.3 .1 .72 .72 0 0 1-.7 .4 .72 .72 0 0 1-.6-.5zM321.7 207.5a1.04 1.04 0 0 1 1.1-.3 1.04 1.04 0 0 1 .8 .8 1.15 1.15 0 0 1-2-.3zM321.9 208.2l.7-.2 .7 .2M322.7 203.3a.65 .65 0 0 1 .7-.1 .65 .65 0 0 1 .4 .5 .72 .72 0 0 1-1.2-.2zM322.7 209.1a.69 .69 0 0 1 .7-.2 .69 .69 0 0 1 .6 .5 .79 .79 0 0 1-1.3-.2zM323.5 204.7l.6-.1 .4 .2a.63 .63 0 0 1-.5 .7 .63 .63 0 0 1-.7-.4zM324 206.5a.67 .67 0 0 1 .7-.2 .67 .67 0 0 1 .4 .6 .74 .74 0 0 1-1.3-.3zM324.5 210.4l-.8-.2-.4 .3M324.6 208a.7 .7 0 0 1 .7-.2 .7 .7 0 0 1 .5 .5 .8 .8 0 0 1-1.3-.2z"/>
<path d="M325.2 203.7a.65 .65 0 0 1 .7-.2 .65 .65 0 0 1 .4 .6 .71 .71 0 0 1-1.2-.2zM325.6 205.5a.68 .68 0 0 1 .7-.2 .68 .68 0 0 1 .5 .6 .74 .74 0 0 1-1.3-.2zM325.7 210.1h.1M326.7 203.2l.3-.3a5.7 5.7 0 0 1 4.3 4.8M326.7 203.2a3.8 3.8 0 0 1 2.9 3.6 5.3 5.3 0 0 1-4.7 3.5 10 10 0 0 1-8.4-1.7 2.61 2.61 0 0 0-1.2 2 12.9 12.9 0 0 0 11.7 1.5M326.7 203.2v.4a4.3 4.3 0 0 1 2.9 2.9M326.8 209.7a.83 .83 0 0 0-1.3 .1l.2 .3M326.8 206.9a.76 .76 0 0 1 1.3 .2 .7 .7 0 0 1-.7 .3 .7 .7 0 0 1-.6-.5zM326.9 208.3a.7 .7 0 0 1 1.2 .4 .78 .78 0 0 1-1.3-.2zM327.2 204.6a.67 .67 0 0 1 .7-.2 .67 .67 0 0 1 .5 .5 .71 .71 0 0 1-1.2-.2zM327.2 203.8l.5 .2M328.9 213.8l-12 6.9"/>
<path d="M328.9 213.8l.9 .5M328.9 213.6v.2M329.3 205.6l-.6 .2a.54 .54 0 0 0 .3 .6 .54 .54 0 0 0 .6-.1M329.5 207.1l-.2 .5M329.8 214.3l.5 .3M329.8 214.3l-12.9 7.5M329.8 213.1v1.2M330.3 212.7l-13.4 7.8M330.3 212.7l-13.5 7.8M330.3 212.7v1.9M330.3 214.6l-13.5 7.8M331.3 207.7l-.2 1.2-1 1.4"/>
<path d="M333.1 206.4l.7 .5M333.1 206.4v2.2M333.8 208.2l-21.5 12.4M333.8 206.9l.4 .4M334.2 207.3l-.4 .1v.8M336 207l-2.2 1.2M336 205.6l.3 .5-2.1 1.2M336 205.6l-2.2 1.3M336 205.6l-.8-.4-2.1 1.2M336 206.3v.7M342.8 205.5h.1M342.8 205.5v1.9"/>
<path d="M342.9 205.5l-.1 1.9M304.2 222.5l.1 1.9M304.3 222.5h-.1M304.3 222.5v1.9M307.7 223.3a2.62 2.62 0 0 0 2.3 0M307.7 226.9a2.62 2.62 0 0 0 2.3 0M307.7 226.9l.3 .7M307.7 223.3v3.6M308 227.6a1.51 1.51 0 0 0 1.7 0M309.5 220l.7 .5M309.5 220v2.1M310 226.9l-.3 .7"/>
<path d="M310 223.3v3.6M310.2 220.5l.4 .4M310.6 220.9l-.4 .1v.8M312.3 220.6l-2.1 1.2M316.8 220.5h.1M316.8 220.5v1.9M316.9 220.5l-.1 1.9M86.3 309.5v-6.5h153v6.5M86.3 309.5h2.5M86.3 309.5a2.53 2.53 0 0 0 2.5 2.5M88.8 309.5v2.5M88.8 309.5h148"/>
<path d="M88.8 312h148M90.3 303v-2.5h-1.5l-.8 .5 .8 .5v8M95.8 305l.5 .5M95.8 305h28.5M95.8 308.5h28.5M95.8 305v3.5M96.3 308l-.5 .5M96.3 308h27.5M96.3 305.5h27.5M96.3 305.5v2.5M123.8 308l.5 .5M123.8 305.5v2.5"/>
<path d="M124.3 305l-.5 .5M124.3 305v3.5M131.6 303v-2.5h5v2.5M148.3 305l.5 .5M148.3 305h29M148.3 308.5h29M148.3 305v3.5M148.8 308l-.5 .5M148.8 308h28M148.8 305.5h28M148.8 305.5v2.5M176.8 308l.5 .5"/>
<path d="M176.8 305.5v2.5M177.3 305l-.5 .5M177.3 305v3.5M186.6 303v-2.5h5v2.5M201.3 305l.5 .5M201.3 305h28.5M201.3 305v3.5M201.3 308.5h28.5M201.8 308l-.5 .5M201.8 308h27.5M201.8 305.5h27.5M201.8 305.5v2.5"/>
<path d="M214.3 308h.1M215.1 308h12.2M227.3 308h.1M229.3 308l.5 .5M229.3 305.5v2.5M229.8 305l-.5 .5M229.8 305v3.5M235.3 303v-2.5h1.5l.7 .5-.7 .5v8M236.8 309.5v2.5M236.8 309.5h2.5M239.3 309.5a2.47 2.47 0 0 1-2.5 2.5M427.5 309.5a2.53 2.53 0 0 0 2.5 2.5"/>
<path d="M427.5 309.5h2.5M430 303h115v6.5M430 309.5v2.5M430 303h-2.5v6.5M430 309.5h112.5M430 312h112.5M430 303v6.5M433 303v-2.5h4.4v2.5M433 301h4.4M433 301.5h4.4M444.5 305l.5 .5M444.5 305h28.5"/>
<path d="M444.5 308.5h28.5M444.5 305v3.5M445 308l-.5 .5M445 308h27.4M445 305.5h27.4M445 305.5v2.5M445 306.5h25.5v1.5M468.5 308h.4M468.6 308h-.5M468.8 308h3.6M472.4 308l.6 .5M472.4 305.5v2.5"/>
<path d="M473 305l-.6 .5M473 305v3.5M483 303v-2.5h4.5v2.5M483 301h4.5M483 301.5h4.5M499.5 305l.5 .5M499.5 305h28.5M499.5 308.5h28.5M499.5 305v3.5M500 308l-.5 .5M500 308h27.4M500 305.5h27.4"/>
<path d="M500 305.5v2.5M527.4 308l.6 .5M527.4 305.5v2.5M528 305l-.6 .5M528 305v3.5M532.9 303v-2.5h4.6v2.5M532.9 301h4.6M532.9 301.5h4.6M540.9 303v-2.5h1.6l.7 .5-.7 .5v8M542.5 309.5h2.5M542.5 309.5v2.5M545 309.5a2.53 2.53 0 0 1-2.5 2.5"/>
</g>
<text font-size="8.5" x="510.4" y="402.7">3DP2_H3_FBLR</text>
<text font-size="6.3" x="509" y="381.7">Dokumen Rahasia Milik</text>
<g font-size="5.3">
<text x="33.1" y="9.5">12</text>
<text x="74.1" y="9.5">11</text>
<text x="124.1" y="9.5">10</text>
<text x="175.6" y="9.5">9</text>
<text x="225.6" y="9.5">8</text>
<text x="275.6" y="9.5">7</text>
<text x="325.6" y="9.5">6</text>
<text x="375.6" y="9.5">5</text>
<text x="425.6" y="9.5">4</text>
<text x="475.6" y="9.5">3</text>
<text x="525.6" y="9.5">2</text>
<text x="566.6" y="9.5">1</text>
<text x="15.7" y="37">H</text>
<text x="584.7" y="37">H</text>
<text x="15.2" y="87">G</text>
<text x="584.2" y="87">G</text>
<text x="16.2" y="137">F</text>
<text x="585.2" y="137">F</text>
<text x="16.1" y="187">E</text>
<text x="585.1" y="187">E</text>
<text x="15.5" y="237">D</text>
<text x="584.5" y="237">D</text>
<text x="15.4" y="287">C</text>
<text x="584.4" y="287">C</text>
<text x="16" y="337">B</text>
<text x="585" y="337">B</text>
<text x="15.5" y="387">A</text>
<text x="584.5" y="387">A</text>
<text x="33.1" y="414.5">12</text>
<text x="74.1" y="414.5">11</text>
<text x="124.1" y="414.5">10</text>
<text x="175.6" y="414.5">9</text>
<text x="225.6" y="414.5">8</text>
<text x="275.6" y="414.5">7</text>
<text x="325.6" y="414.5">6</text>
<text x="375.6" y="414.5">5</text>
<text x="425.6" y="414.5">4</text>
<text x="475.6" y="414.5">3</text>
<text x="525.6" y="414.5">2</text>
<text x="566.6" y="414.5">1</text>
</g>
<text font-size="4.9" x="509.2" y="387">Calvin Institute of Technology</text>
<g font-size="4.7" fill="#808080">
<text x="45.9" y="61.5">42,30</text>
<text x="349" y="71.5">26,01</text>
<text x="568.5" y="71.5">5,00</text>
<text x="37.3" y="88.4">9 X R5,00</text>
<text x="247.9" y="92.3" transform="rotate(-90 247.9 92.3)">18,00</text>
<text x="253.9" y="91.6" transform="rotate(-90 253.9 91.6)">21,00</text>
<text x="259.9" y="91.6" transform="rotate(-90 259.9 91.6)">21,11</text>
<text x="265.9" y="91.3" transform="rotate(-90 265.9 91.3)">22,00</text>
<text x="271.9" y="91.3" transform="rotate(-90 271.9 91.3)">22,11</text>
<text x="277.9" y="91.1" transform="rotate(-90 277.9 91.1)">23,00</text>
<text x="283.9" y="91.1" transform="rotate(-90 283.9 91.1)">23,11</text>
<text x="321" y="91.1" transform="rotate(-90 321 91.1)">23,11</text>
<text x="327" y="91.1" transform="rotate(-90 327 91.1)">23,00</text>
<text x="333" y="91.3" transform="rotate(-90 333 91.3)">22,11</text>
<text x="339" y="91.3" transform="rotate(-90 339 91.3)">22,00</text>
<text x="345" y="91.6" transform="rotate(-90 345 91.6)">21,11</text>
<text x="351" y="91.6" transform="rotate(-90 351 91.6)">21,00</text>
<text x="357" y="92.3" transform="rotate(-90 357 92.3)">18,00</text>
<text x="45.6" y="99.4">11,00</text>
<text x="27.6" y="105.4">15,00</text>
<text x="241.9" y="104.2" transform="rotate(-90 241.9 104.2)">11,00</text>
<text x="305.5" y="102.5">3,50</text>
<text x="35.4" y="112">20,00</text>
<text x="235.9" y="113.7" transform="rotate(-90 235.9 113.7)">8,15</text>
<text x="311.5" y="112">5,00</text>
<text x="100.2" y="118">82,60</text>
<text x="425.4" y="114.9">48,41</text>
<text x="101.1" y="124">86,00</text>
<text x="229.9" y="124.6" transform="rotate(-90 229.9 124.6)">5,00</text>
<text x="335.5" y="120.9">8,00</text>
<text x="416" y="124">95,31</text>
<text x="106" y="130">111,00</text>
<text x="417.2" y="130">105,31</text>
<text x="108.3" y="136">120,00</text>
<text x="223.9" y="135.1" transform="rotate(-90 223.9 135.1)">3,42</text>
<text x="442.2" y="136">205,31</text>
<text x="131" y="142">211,00</text>
<text x="363" y="138.5" transform="rotate(-90 363 138.5)">8,15</text>
<text x="444.7" y="142">215,31</text>
<text x="133.3" y="148">220,00</text>
<text x="217.9" y="145.3" transform="rotate(-90 217.9 145.3)">3,16</text>
<text x="369" y="148.2" transform="rotate(-90 369 148.2)">6,66</text>
<text x="465.4" y="148">298,00</text>
<text x="135" y="154">227,00</text>
<text x="211.9" y="155.4" transform="rotate(-90 211.9 155.4)">3,00</text>
<text x="466.2" y="154">301,00</text>
<text x="136.1" y="160">231,50</text>
<text x="466.5" y="160">302,50</text>
<text x="375" y="175.8" transform="rotate(-90 375 175.8)">5,00</text>
<text x="381" y="203.4" transform="rotate(-90 381 203.4)">3,42</text>
<text x="154.8" y="229.4">302,50</text>
<text x="387" y="230.6" transform="rotate(-90 387 230.6)">3,16</text>
<text x="478.2" y="229.4">231,50</text>
<text x="154.4" y="235.4">301,00</text>
<text x="477.1" y="235.4">227,00</text>
<text x="153.7" y="241.4">298,00</text>
<text x="475.4" y="241.4">220,00</text>
<text x="143.2" y="247.4">256,00</text>
<text x="473.1" y="247.4">211,00</text>
<text x="131.9" y="253.4">210,69</text>
<text x="450.4" y="253.4">120,00</text>
<text x="129.4" y="259.4">200,69</text>
<text x="448.1" y="259.4">111,00</text>
<text x="104.4" y="265.4">100,69</text>
<text x="443.2" y="265.4">86,00</text>
<text x="103.1" y="271.4">90,69</text>
<text x="399.7" y="271.5">20,00</text>
<text x="442.3" y="271.4">82,60</text>
<text x="78.4" y="277.4">8,00</text>
<text x="369.7" y="277.5">15,00</text>
<text x="72.2" y="283.4">5,00</text>
<text x="402.3" y="283.4">42,30</text>
<text x="66.5" y="289.4">3,50</text>
<text x="276.6" y="292.5">26,01</text>
<text x="360.8" y="289.4">11,00</text>
<text x="281.4" y="300" transform="rotate(-90 281.4 300)">4,88</text>
<text x="33.3" y="312.1" transform="rotate(-90 33.3 312.1)">23,11</text>
<text x="39.3" y="312.1" transform="rotate(-90 39.3 312.1)">23,00</text>
<text x="45.3" y="312.3" transform="rotate(-90 45.3 312.3)">22,00</text>
<text x="51.3" y="312.6" transform="rotate(-90 51.3 312.6)">21,00</text>
<text x="57.3" y="313.3" transform="rotate(-90 57.3 313.3)">18,00</text>
<text x="63.3" y="317" transform="rotate(-90 63.3 317)">8,15</text>
<text x="344.4" y="312.1" transform="rotate(-90 344.4 312.1)">23,11</text>
<text x="350.5" y="312.1" transform="rotate(-90 350.5 312.1)">23,00</text>
<text x="356.5" y="312.3" transform="rotate(-90 356.5 312.3)">22,11</text>
<text x="362.5" y="312.3" transform="rotate(-90 362.5 312.3)">22,00</text>
<text x="368.5" y="312.6" transform="rotate(-90 368.5 312.6)">21,11</text>
<text x="374.5" y="312.6" transform="rotate(-90 374.5 312.6)">21,00</text>
<text x="380.5" y="313.3" transform="rotate(-90 380.5 313.3)">18,00</text>
<text x="69.3" y="320.3" transform="rotate(-90 69.3 320.3)">5,00</text>
<text x="75.3" y="323.2" transform="rotate(-90 75.3 323.2)">3,42</text>
<text x="386.5" y="326.6" transform="rotate(-90 386.5 326.6)">11,00</text>
<text x="392.5" y="337.6" transform="rotate(-90 392.5 337.6)">8,15</text>
<text x="467.8" y="338" transform="rotate(-90 467.8 338)">9 X R5,00</text>
<text x="398.5" y="347.5" transform="rotate(-90 398.5 347.5)">5,00</text>
<text x="410.5" y="347.5" transform="rotate(-90 410.5 347.5)">3,42</text>
<text x="416.5" y="347.5" transform="rotate(-90 416.5 347.5)">3,16</text>
<text x="422.5" y="347.5" transform="rotate(-90 422.5 347.5)">3,00</text>
</g>
<text font-size="3.9" x="574.9" y="398.5">A2</text>
<g font-size="2">
<text x="404.6" y="357.6">UNLESS OTHERWISE SPECIFIED:</text>
<text x="438.4" y="357.6">FINISH:</text>
<text x="485.3" y="357.5">DEBURR AND</text>
<text x="485.3" y="360">BREAK SHARP</text>
<text x="516.6" y="359">DO NOT SCALE DRAWING</text>
<text x="557.3" y="359.2">REVISION</text>
<text x="404.6" y="360.1">DIMENSIONS ARE IN MILLIMETERS</text>
<text x="404.6" y="362.6">SURFACE FINISH:</text>
<text x="404.6" y="365.1">TOLERANCES:</text>
<text x="485.3" y="362.5">EDGES</text>
<text x="406.2" y="367.6">LINEAR:</text>
<text x="406.2" y="370.1">ANGULAR:</text>
<text x="418.3" y="375">NAME</text>
<text x="434" y="374.9">SIGNATURE</text>
<text x="451.2" y="374.9">DATE</text>
<text x="504.1" y="374.9">TITLE:</text>
<text x="404.6" y="379.1">DRAWN</text>
<text x="404.9" y="383.3">CHK'D</text>
<text x="404.4" y="387.4">APPV'D</text>
<text x="405.1" y="391.8">MFG</text>
<text x="405.5" y="396">Q.A</text>
<text x="459.6" y="395.5">MATERIAL:</text>
<text x="504" y="395.5">DWG NO.</text>
<text x="459.6" y="408.5">WEIGHT:</text>
<text x="504.1" y="408.6">SCALE:1:2</text>
<text x="548.5" y="408.6">SHEET 1 OF 1</text>
</g>
</svg>
